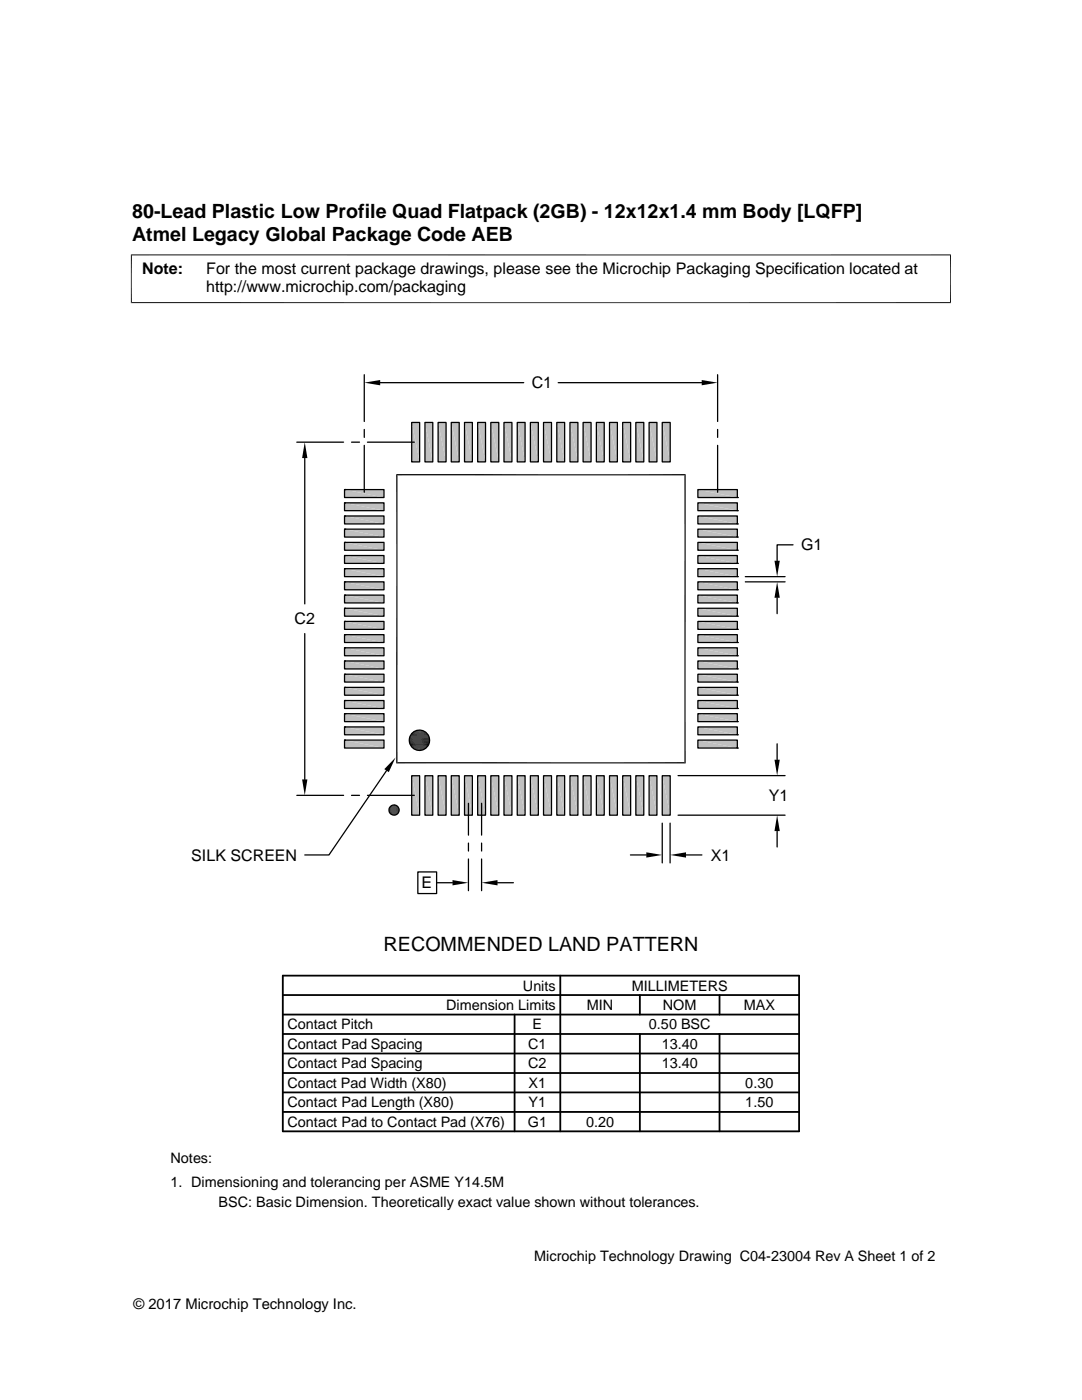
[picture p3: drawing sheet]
<svg xmlns="http://www.w3.org/2000/svg" width="216mm" height="279mm" viewBox="0 0 216 279" stroke-linecap="round" stroke-linejoin="round" font-family="sans-serif">
<g fill="#c0c0c0">
<path d="M132.1 84.3l1.6 7.9h-1.6z"/>
<path d="M132.1 84.3h1.6v7.9z"/>
<path d="M129.5 84.3l1.6 7.9h-1.6z"/>
<path d="M129.5 84.3h1.6v7.9z"/>
<path d="M126.9 84.3l1.6 7.9h-1.6z"/>
<path d="M126.9 84.3h1.6v7.9z"/>
<path d="M124.2 84.3l1.6 7.9h-1.6z"/>
<path d="M124.2 84.3h1.6v7.9z"/>
<path d="M121.6 84.3l1.6 7.9h-1.6z"/>
<path d="M121.6 84.3h1.6v7.9z"/>
<path d="M119 84.3l1.6 7.9h-1.6z"/>
<path d="M119 84.3h1.6v7.9z"/>
<path d="M116.4 84.3l1.5 7.9h-1.5z"/>
<path d="M116.4 84.3h1.5v7.9z"/>
<path d="M113.7 84.3l1.6 7.9h-1.6z"/>
<path d="M113.7 84.3h1.6v7.9z"/>
<path d="M111.1 84.3l1.6 7.9h-1.6z"/>
<path d="M111.1 84.3h1.6v7.9z"/>
<path d="M108.5 84.3l1.5 7.9h-1.5z"/>
<path d="M108.5 84.3h1.5v7.9z"/>
<path d="M105.8 84.3l1.6 7.9h-1.6z"/>
<path d="M105.8 84.3h1.6v7.9z"/>
<path d="M103.2 84.3l1.6 7.9h-1.6z"/>
<path d="M103.2 84.3h1.6v7.9z"/>
<path d="M100.6 84.3l1.6 7.9h-1.6z"/>
<path d="M100.6 84.3h1.6v7.9z"/>
<path d="M97.9 84.3l1.6 7.9h-1.6z"/>
<path d="M97.9 84.3h1.6v7.9z"/>
<path d="M95.3 84.3l1.6 7.9h-1.6z"/>
<path d="M95.3 84.3h1.6v7.9z"/>
<path d="M92.7 84.3l1.6 7.9h-1.6z"/>
<path d="M92.7 84.3h1.6v7.9z"/>
<path d="M90 84.3l1.6 7.9h-1.6z"/>
<path d="M90 84.3h1.6v7.9z"/>
<path d="M87.4 84.3l1.6 7.9h-1.6z"/>
<path d="M87.4 84.3h1.6v7.9z"/>
<path d="M84.8 84.3l1.6 7.9h-1.6z"/>
<path d="M84.8 84.3h1.6v7.9z"/>
<path d="M82.1 84.3l1.6 7.9h-1.6z"/>
<path d="M82.1 84.3h1.6v7.9z"/>
<path d="M139.3 97.7l7.8 1.6h-7.8z"/>
<path d="M139.3 97.7h7.8v1.6z"/>
<path d="M68.7 97.7l7.9 1.6h-7.9z"/>
<path d="M68.7 97.7h7.9v1.6z"/>
<path d="M139.3 100.4l7.8 1.5h-7.8z"/>
<path d="M139.3 100.4h7.8v1.5z"/>
<path d="M68.7 100.4l7.9 1.5h-7.9z"/>
<path d="M68.7 100.4h7.9v1.5z"/>
<path d="M139.3 103l7.8 1.6h-7.8z"/>
<path d="M139.3 103h7.8v1.6z"/>
<path d="M68.7 103l7.9 1.6h-7.9z"/>
<path d="M68.7 103h7.9v1.6z"/>
<path d="M139.3 105.6l7.8 1.6h-7.8z"/>
<path d="M139.3 105.6h7.8v1.6z"/>
<path d="M68.7 105.6l7.9 1.6h-7.9z"/>
<path d="M68.7 105.6h7.9v1.6z"/>
<path d="M139.3 108.2l7.8 1.6h-7.8z"/>
<path d="M139.3 108.2h7.8v1.6z"/>
<path d="M68.7 108.2l7.9 1.6h-7.9z"/>
<path d="M68.7 108.2h7.9v1.6z"/>
<path d="M139.3 110.9l7.8 1.5h-7.8z"/>
<path d="M139.3 110.9h7.8v1.5z"/>
<path d="M68.7 110.9l7.9 1.5h-7.9z"/>
<path d="M68.7 110.9h7.9v1.5z"/>
<path d="M139.3 113.5l7.8 1.6h-7.8z"/>
<path d="M139.3 113.5h7.8v1.6z"/>
<path d="M68.7 113.5l7.9 1.6h-7.9z"/>
<path d="M68.7 113.5h7.9v1.6z"/>
<path d="M139.3 116.1l7.8 1.6h-7.8z"/>
<path d="M139.3 116.1h7.8v1.6z"/>
<path d="M68.7 116.1l7.9 1.6h-7.9z"/>
<path d="M68.7 116.1h7.9v1.6z"/>
<path d="M139.3 118.8l7.8 1.5h-7.8z"/>
<path d="M139.3 118.8h7.8v1.5z"/>
<path d="M68.7 118.8l7.9 1.5h-7.9z"/>
<path d="M68.7 118.8h7.9v1.5z"/>
<path d="M139.3 121.4l7.8 1.6h-7.8z"/>
<path d="M139.3 121.4h7.8v1.6z"/>
<path d="M68.7 121.4l7.9 1.6h-7.9z"/>
<path d="M68.7 121.4h7.9v1.6z"/>
<path d="M139.3 124l7.8 1.6h-7.8z"/>
<path d="M139.3 124h7.8v1.6z"/>
<path d="M68.7 124l7.9 1.6h-7.9z"/>
<path d="M68.7 124h7.9v1.6z"/>
<path d="M139.3 126.7l7.8 1.5h-7.8z"/>
<path d="M139.3 126.7h7.8v1.5z"/>
<path d="M68.7 126.7l7.9 1.5h-7.9z"/>
<path d="M68.7 126.7h7.9v1.5z"/>
<path d="M139.3 129.3l7.8 1.6h-7.8z"/>
<path d="M139.3 129.3h7.8v1.6z"/>
<path d="M68.7 129.3l7.9 1.6h-7.9z"/>
<path d="M68.7 129.3h7.9v1.6z"/>
<path d="M139.3 131.9l7.8 1.6h-7.8z"/>
<path d="M139.3 131.9h7.8v1.6z"/>
<path d="M68.7 131.9l7.9 1.6h-7.9z"/>
<path d="M68.7 131.9h7.9v1.6z"/>
<path d="M139.3 134.6l7.8 1.5h-7.8z"/>
<path d="M139.3 134.6h7.8v1.5z"/>
<path d="M68.7 134.6l7.9 1.5h-7.9z"/>
<path d="M68.7 134.6h7.9v1.5z"/>
<path d="M139.3 137.2l7.8 1.5h-7.8z"/>
<path d="M139.3 137.2h7.8v1.5z"/>
<path d="M68.7 137.2l7.9 1.5h-7.9z"/>
<path d="M68.7 137.2h7.9v1.5z"/>
<path d="M139.3 139.8l7.8 1.6h-7.8z"/>
<path d="M139.3 139.8h7.8v1.6z"/>
<path d="M68.7 139.8l7.9 1.6h-7.9z"/>
<path d="M68.7 139.8h7.9v1.6z"/>
<path d="M139.3 142.4l7.8 1.6h-7.8z"/>
<path d="M139.3 142.4h7.8v1.6z"/>
<path d="M68.7 142.4l7.9 1.6h-7.9z"/>
<path d="M68.7 142.4h7.9v1.6z"/>
<path d="M139.3 145.1l7.8 1.5h-7.8z"/>
<path d="M139.3 145.1h7.8v1.5z"/>
<path d="M68.7 145.1l7.9 1.5h-7.9z"/>
<path d="M68.7 145.1h7.9v1.5z"/>
<path d="M139.3 147.7l7.8 1.6h-7.8z"/>
<path d="M139.3 147.7h7.8v1.6z"/>
<path d="M68.7 147.7l7.9 1.6h-7.9z"/>
<path d="M68.7 147.7h7.9v1.6z"/>
<path d="M132.1 154.8l1.6 7.9h-1.6z"/>
<path d="M132.1 154.8h1.6v7.9z"/>
<path d="M129.5 154.8l1.6 7.9h-1.6z"/>
<path d="M129.5 154.8h1.6v7.9z"/>
<path d="M126.9 154.8l1.6 7.9h-1.6z"/>
<path d="M126.9 154.8h1.6v7.9z"/>
<path d="M124.2 154.8l1.6 7.9h-1.6z"/>
<path d="M124.2 154.8h1.6v7.9z"/>
<path d="M121.6 154.8l1.6 7.9h-1.6z"/>
<path d="M121.6 154.8h1.6v7.9z"/>
<path d="M119 154.8l1.6 7.9h-1.6z"/>
<path d="M119 154.8h1.6v7.9z"/>
<path d="M116.4 154.8l1.5 7.9h-1.5z"/>
<path d="M116.4 154.8h1.5v7.9z"/>
<path d="M113.7 154.8l1.6 7.9h-1.6z"/>
<path d="M113.7 154.8h1.6v7.9z"/>
<path d="M111.1 154.8l1.6 7.9h-1.6z"/>
<path d="M111.1 154.8h1.6v7.9z"/>
<path d="M108.5 154.8l1.5 7.9h-1.5z"/>
<path d="M108.5 154.8h1.5v7.9z"/>
<path d="M105.8 154.8l1.6 7.9h-1.6z"/>
<path d="M105.8 154.8h1.6v7.9z"/>
<path d="M103.2 154.8l1.6 7.9h-1.6z"/>
<path d="M103.2 154.8h1.6v7.9z"/>
<path d="M100.6 154.8l1.6 7.9h-1.6z"/>
<path d="M100.6 154.8h1.6v7.9z"/>
<path d="M97.9 154.8l1.6 7.9h-1.6z"/>
<path d="M97.9 154.8h1.6v7.9z"/>
<path d="M95.3 154.8l1.6 7.9h-1.6z"/>
<path d="M95.3 154.8h1.6v7.9z"/>
<path d="M92.7 154.8l1.6 7.9h-1.6z"/>
<path d="M92.7 154.8h1.6v7.9z"/>
<path d="M90 154.8l1.6 7.9h-1.6z"/>
<path d="M90 154.8h1.6v7.9z"/>
<path d="M87.4 154.8l1.6 7.9h-1.6z"/>
<path d="M87.4 154.8h1.6v7.9z"/>
<path d="M84.8 154.8l1.6 7.9h-1.6z"/>
<path d="M84.8 154.8h1.6v7.9z"/>
<path d="M82.1 154.8l1.6 7.9h-1.6z"/>
<path d="M82.1 154.8h1.6v7.9z"/>
</g>
<g fill="none" stroke="#000" stroke-width=".25">
<path d="M72.7 74.8v9.3M75.9 76.4h28.6M111.4 76.4h28.6M143.2 74.8v9.3M59.2 88.2h9.4M60.8 91.4v29.1M68.7 97.7h7.9v1.6h-7.9zM68.7 97.7h.1M70.1 88.2h1.6M72.7 85.7v1.6M72.7 88.9v9.3M73.3 88.2h9.4"/>
<path d="M79.1 94.7h57.7M79.2 94.6v57.8M82.1 84.3h1.6v7.9h-1.6zM84.8 84.3h1.6v7.9h-1.6zM87.4 84.3h1.6v7.9h-1.6zM90 84.3h1.6v7.9h-1.6zM92.7 84.3h1.6v7.9h-1.6zM95.3 84.3h1.6v7.9h-1.6zM97.9 84.3h1.6v7.9h-1.6zM100.6 84.3h1.6v7.9h-1.6zM103.2 84.3h1.6v7.9h-1.6zM105.8 84.3h1.6v7.9h-1.6z"/>
<path d="M108.5 84.3h1.5v7.9h-1.5zM111.1 84.3h1.6v7.9h-1.6zM113.7 84.3h1.6v7.9h-1.6zM116.4 84.3h1.5v7.9h-1.5zM119 84.3h1.6v7.9h-1.6zM121.6 84.3h1.6v7.9h-1.6zM124.2 84.3h1.6v7.9h-1.6zM126.9 84.3h1.6v7.9h-1.6zM129.5 84.3h1.6v7.9h-1.6zM132.1 84.3h1.6v7.9h-1.6zM136.7 94.6v57.8M139.3 97.7h7.8v1.6h-7.8z"/>
<path d="M143.2 85.7v1.6M143.2 88.9v9.3M147.1 99.3h.1M68.7 100.4h7.9v1.5h-7.9zM68.7 100.4h.1M68.7 103h7.9v1.6h-7.9zM68.7 103h.1M68.7 105.6h7.9v1.6h-7.9zM68.7 105.6h.1M68.7 108.2h7.9v1.6h-7.9zM68.7 108.2h.1M68.7 110.9h7.9v1.5h-7.9z"/>
<path d="M68.7 110.9h.1M68.7 113.5h7.9v1.6h-7.9zM68.7 113.5h.1M68.7 116.1h7.9v1.6h-7.9zM68.7 116.1h.1M68.7 118.8h7.9v1.5h-7.9zM68.7 118.8h.1M139.3 118.8h7.8v1.5h-7.8zM139.3 116.1h7.8v1.6h-7.8zM139.3 113.5h7.8v1.6h-7.8zM139.3 110.9h7.8v1.5h-7.8zM139.3 108.2h7.8v1.6h-7.8z"/>
<path d="M139.3 105.6h7.8v1.6h-7.8zM139.3 103h7.8v1.6h-7.8zM139.3 100.4h7.8v1.5h-7.8zM147.1 117.7h.1M147.1 115.1h.1M147.1 112.4h.1M147.1 109.8h.1M147.1 107.2h.1M147.1 104.6h.1M147.1 101.9h.1M148.7 116.1h8M148.7 115.1h8"/>
<path d="M155.1 119.3v3.2M158.2 108.7h-3.1v3.2M60.8 126.4v29.2M68.7 121.4h7.9v1.6h-7.9zM68.7 121.4h.1M68.7 124h7.9v1.6h-7.9zM68.7 124h.1M68.7 126.7h7.9v1.5h-7.9zM68.7 126.7h.1M68.7 129.3h7.9v1.6h-7.9zM68.7 129.3h.1M68.7 131.9h7.9v1.6h-7.9z"/>
<path d="M68.7 131.9h.1M68.7 134.6h7.9v1.5h-7.9zM68.7 134.6h.1M68.7 137.2h7.9v1.5h-7.9zM68.7 137.2h.1M68.7 139.8h7.9v1.6h-7.9zM68.7 139.8h.1M139.3 139.8h7.8v1.6h-7.8zM139.3 137.2h7.8v1.5h-7.8zM139.3 134.6h7.8v1.5h-7.8zM139.3 131.9h7.8v1.6h-7.8zM139.3 129.3h7.8v1.6h-7.8z"/>
<path d="M139.3 126.7h7.8v1.5h-7.8zM139.3 124h7.8v1.6h-7.8zM139.3 121.4h7.8v1.6h-7.8zM147.1 138.7h.1M147.1 136.1h.1M147.1 133.5h.1M147.1 130.9h.1M147.1 128.2h.1M147.1 125.6h.1M147.1 123h.1M147.1 120.3h.1M59.2 158.7h9.4"/>
<path d="M68.7 142.4h7.9v1.6h-7.9zM68.7 142.4h.1M68.7 145.1h7.9v1.5h-7.9zM68.7 145.1h.1M68.7 147.7h7.9v1.6h-7.9zM68.7 147.7h.1M70.1 158.7h1.6M73.3 158.7h9.4M77.1 153.8l-11.5 16.8h-4.8M79.1 152.2h57.7M82.1 154.8h1.6v7.9h-1.6zM84.8 154.8h1.6v7.9h-1.6z"/>
<path d="M87.4 154.8h1.6v7.9h-1.6zM90 154.8h1.6v7.9h-1.6zM92.7 154.8h1.6v7.9h-1.6zM95.3 154.8h1.6v7.9h-1.6zM97.9 154.8h1.6v7.9h-1.6zM100.6 154.8h1.6v7.9h-1.6zM103.2 154.8h1.6v7.9h-1.6zM105.8 154.8h1.6v7.9h-1.6zM108.5 154.8h1.5v7.9h-1.5zM111.1 154.8h1.6v7.9h-1.6zM113.7 154.8h1.6v7.9h-1.6zM116.4 154.8h1.5v7.9h-1.5z"/>
<path d="M119 154.8h1.6v7.9h-1.6zM121.6 154.8h1.6v7.9h-1.6zM124.2 154.8h1.6v7.9h-1.6zM126.9 154.8h1.6v7.9h-1.6zM129.5 154.8h1.6v7.9h-1.6zM132.1 154.8h1.6v7.9h-1.6zM135.3 154.8h21.4M139.3 147.7h7.8v1.6h-7.8zM139.3 145.1h7.8v1.5h-7.8zM139.3 142.4h7.8v1.6h-7.8zM147.1 149.3h.1M147.1 146.6h.1"/>
<path d="M147.1 144h.1M147.1 141.4h.1M155.1 148.4v3.2M83.4 174h3.7v4.3h-3.7zM87.1 176.2h3.2M93.5 160.3v6.4M93.5 168.3v1.5M93.5 171.4v6.4M96.1 160.3v6.4M96.1 168.3v1.5M96.1 171.4v6.4M99.3 176.2h3.1"/>
<path d="M125.8 170.6h3.2M132.1 164.3v7.9M133.7 164.3v7.9M135.3 162.7h21.4M136.9 170.6h3.2M155.1 165.9v3.1"/>
<circle cx="83.7" cy="147.7" r="2.03"/>
<circle cx="78.6" cy="161.7" r="1.02"/>
</g>
<g fill="none" stroke="#000" stroke-width=".2">
<path d="M26.1 50.9h163.7M26.2 50.8v9.7M189.7 50.8v9.7M26.1 60.4h163.7M81.7 147.8h4M81.7 148h4M81.7 147.4h4M81.7 147.3h4M81.7 148.2h4M81.7 147.1h3.9M81.7 148.4h3.9M81.8 148.6h3.8"/>
<path d="M81.8 146.9h3.8M81.9 148.8h3.6M81.9 146.7h3.6M82 148.9h3.4M82 146.6h3.4M82.1 149.1h3.2M82.1 146.4h3.2M82.2 149.2h3M82.2 146.3h3M82.4 146.1h2.6M82.4 149.3h2.6M82.5 146h2.4"/>
<path d="M82.5 149.4h2.4M82.7 145.9h2M82.7 149.5h2M77.6 161.5h2M77.6 161.6h2.1M77.6 161.7h2.1M77.6 161.8h2"/>
</g>
<g fill="#000">
<path d="M72.7 76.4l3.2-.6v1.1zM140 75.8l3.2 .6-3.2 .5zM60.8 88.2l.5 3.2h-1zM155.1 116.1l.5 3.2h-1.1zM154.5 111.9h1.1l-.5 3.2zM60.3 155.6h1l-.5 3.1zM78.9 151.2l-1.3 2.9-.9-.6zM82.7 149.5l1.8 .1zM82.9 145.9l1.8 .1zM82.9 149.6h1.4zM82.9 149.6h1.6zM82.9 145.9h1.6z"/>
<path d="M83 145.8l1.5 .1zM83 149.6l1.2 .1zM83 149.6h1.3zM83 145.8h1.3zM83.2 145.8h1.1zM83.2 149.7l.7 .1zM83.2 149.7h1zM83.2 145.8h1zM83.4 145.7l.8 .1zM83.4 149.8h.5zM83.4 145.7h.5zM154.5 151.6h1.1l-.5 3.2z"/>
<path d="M77.6 161.5l2 .1zM77.6 161.9h2zM77.7 161.4l1.9 .1h-2zM77.7 161.4h1.9v.1zM77.7 161.9l1.9 .1zM77.7 161.9h1.9zM77.7 161.3l1.9 .1zM77.7 162l1.8 .1h-1.8zM77.7 162h1.9l-.1 .1zM77.7 161.2l1.9 .1zM77.7 162.1l1.8 .1zM77.7 162.1h1.8z"/>
<path d="M77.8 161.1l1.7 .1zM77.8 162.2l1.6 .1zM77.8 162.2h1.7zM77.8 161l1.7 .1h-1.7zM77.8 161l1.7 .1zM77.8 162.3l1.6 .1zM77.8 162.3h1.6zM77.8 161h1.6zM77.9 161h1.5zM77.9 162.4h1.4zM77.9 162.4h1.5zM78 160.9l1.4 .1h-1.5z"/>
<path d="M78 160.9l1.4 .1zM78 162.4l1.2 .1zM78 162.4h1.3zM78 160.9h1.3zM78 160.8l1.3 .1zM78 162.5h1.1zM78 162.5h1.2zM78 160.8h1.2zM78.1 160.8h1.1zM78.1 162.5l1 .1zM78.1 162.5h1zM78.1 160.8h1z"/>
<path d="M78.2 160.7l.9 .1zM78.2 162.6h.8zM78.2 162.6h.9zM78.2 160.7h.9zM78.3 160.7h.8zM78.3 162.6h.6zM78.3 162.6h.7zM78.3 160.7h.7zM78.4 160.7h.6zM78.4 162.6l.3 .1zM78.4 162.6h.5zM78.4 160.7h.5z"/>
<path d="M78.5 160.7h.4zM78.5 162.7h.2zM78.5 160.7h.2zM90.3 175.6l3.2 .6-3.2 .5zM96.1 176.2l3.2-.6v1.1zM129 170.1l3.1 .5-3.1 .6zM133.7 170.6l3.2-.5v1.1zM155.1 162.7l.5 3.2h-1.1z"/>
</g>
<path d="M81.7 147.6h4" fill="none" stroke="#000" stroke-width=".21"/>
<g fill="none" stroke="#000" stroke-width=".36">
<path d="M56.4 198.6h103M56.4 194.7h103v31.1h-103zM111.8 194.7v31.1M127.7 198.6v3.9M143.6 198.6v3.9M56.4 206.4h103M56.4 202.5h103M56.4 210.2h103M56.4 218h103M56.4 214.1h103M102.7 202.5v23.3M127.7 206.4v19.4"/>
<path d="M143.6 206.4v19.4M56.4 221.9h103"/>
</g>
<g font-size="3.9">
<text x="26.4" y="43.5">80-Lead Plastic Low Profile Quad Flatpack (2GB) - 12x12x1.4 mm Body [LQFP]</text>
<text x="26.4" y="48">Atmel Legacy Global Package Code AEB</text>
<text x="76.5" y="189.8">RECOMMENDED LAND PATTERN</text>
</g>
<g font-size="3.2">
<text x="28.4" y="54.6">Note:</text>
<text x="41.1" y="58.3">http://www.microchip.com/packaging</text>
<text x="41.1" y="54.6">For the most current package drawings, please see the Microchip Packaging Specification located at</text>
<text x="106.1" y="77.5">C1</text>
<text x="159.9" y="109.9">G1</text>
<text x="58.8" y="124.6">C2</text>
<text x="153.4" y="159.9">Y1</text>
<text x="38.2" y="171.7">SILK SCREEN</text>
<text x="141.8" y="171.8">X1</text>
<text x="84.1" y="177.3">E</text>
</g>
<g font-size="2.9">
<text x="104.3" y="197.7">Units</text>
<text x="126" y="197.7">MILLIMETERS</text>
<text x="89" y="201.6">Dimension Limits</text>
<text x="117.1" y="201.6">MIN</text>
<text x="132.3" y="201.6">NOM</text>
<text x="148.4" y="201.6">MAX</text>
<text x="57.3" y="205.4">Contact Pitch</text>
<text x="57.3" y="209.3">Contact Pad Spacing</text>
<text x="105.4" y="209.3">C1</text>
<text x="106.3" y="205.4">E</text>
<text x="129.5" y="205.4">0.50 BSC</text>
<text x="132" y="209.3">13.40</text>
<text x="57.3" y="213.2">Contact Pad Spacing</text>
<text x="105.4" y="213.2">C2</text>
<text x="132" y="213.2">13.40</text>
<text x="57.3" y="221">Contact Pad Length (X80)</text>
<text x="57.3" y="217.1">Contact Pad Width (X80)</text>
<text x="105.5" y="221">Y1</text>
<text x="105.5" y="217.1">X1</text>
<text x="148.7" y="221">1.50</text>
<text x="148.7" y="217.1">0.30</text>
<text x="57.3" y="224.9">Contact Pad to Contact Pad (X76)</text>
<text x="105.3" y="224.9">G1</text>
<text x="116.9" y="224.9">0.20</text>
<text x="34" y="232.2">Notes:</text>
<text x="34" y="236.8">1. Dimensioning and tolerancing per ASME Y14.5M</text>
<text x="43.6" y="240.8">BSC: Basic Dimension. Theoretically exact value shown without tolerances.</text>
<text x="106.6" y="251.7">Microchip Technology Drawing C04-23004 Rev A Sheet 1 of 2</text>
<text x="26.6" y="261.3">© 2017 Microchip Technology Inc.</text>
</g>
</svg>
